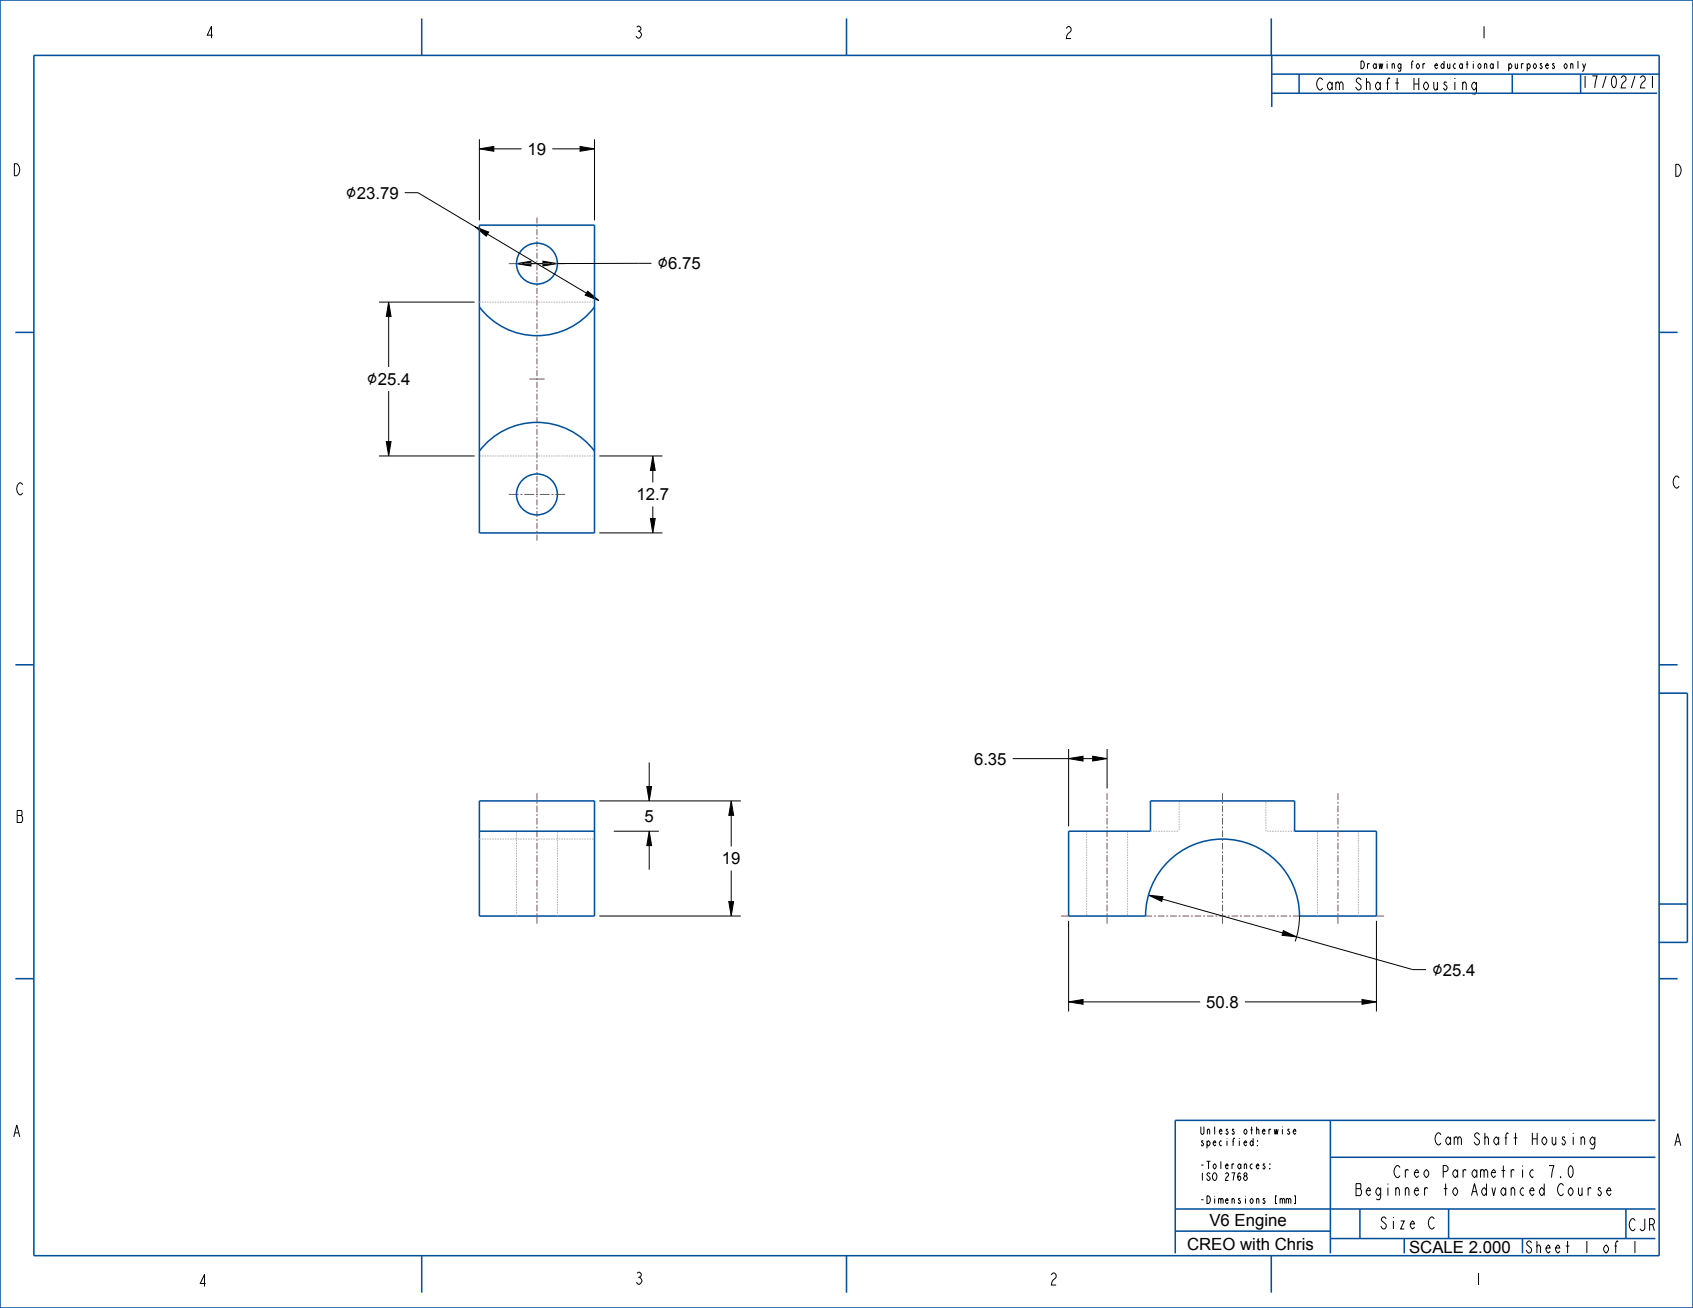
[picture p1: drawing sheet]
<svg xmlns="http://www.w3.org/2000/svg" width="559mm" height="432mm" viewBox="0 0 559 432" stroke-linecap="round" stroke-linejoin="round" font-family="sans-serif">
<g fill="#000">
<path d="M158.2 49.1l4.8-.8v1.6zM191.5 48.3l4.7 .8-4.7 .8zM156.8 74.8l4.5 1.8-.8 1.4zM128.3 99.7l.8 4.8h-1.6zM170.5 87l4.7-.8v1.6zM179.2 86.2l4.8 .8-4.8 .8zM194 96.1l3.7 3.1-4.5-1.7zM127.5 145.8h1.6l-.8 4.7zM215.5 150.5l.8 4.8h-1.6zM214.7 171.2h1.6l-.8 4.7zM352.7 250.4l4.8-.8v1.6zM360.7 249.6l4.7 .8-4.7 .8z"/>
<path d="M214.3 274.4l.8 4.8h-1.6zM213.5 259.6h1.6l-.8 4.8zM241.3 264.4l.8 4.8h-1.5zM379.1 295.5l4.8 .5-.5 1.6zM240.6 297.6h1.5l-.8 4.8zM423.6 307.2l4.4 2.1-4.8-.5zM352.7 330.7l4.8-.7v1.5zM449.6 330l4.7 .7-4.7 .8z"/>
</g>
<g fill="none" stroke="#000" stroke-width=".33">
<path d="M523.4 21l-.5 1.5M158.2 49.1l4.8-.8v1.6zM158.2 46v26.7M163 49.1h9.2M182.3 49.1h9.2M191.5 48.3l4.7 .8-4.7 .8zM196.2 46v26.7M133.6 63.6h4.4l18.8 11.2M156.8 74.8l4.5 1.8-.8 1.4zM160.9 77.3l32.7 19.5M125.1 99.7h31.5M128.3 99.7l.8 4.8h-1.6z"/>
<path d="M170.5 87l4.7-.8v1.6zM179.2 86.2l4.8 .8-4.8 .8zM179.2 87h-4M194 96.1l3.7 3.1-4.5-1.7zM215 86.9l-31 .1M128.3 104.5v16.7M128.3 129.1v16.7M125.1 150.5h31.5M127.5 145.8h1.6l-.8 4.7zM197.8 150.5h20.8M215.5 150.5l.8 4.8h-1.6zM215.5 155.3v4"/>
<path d="M197.8 175.9h20.8M214.7 171.2h1.6l-.8 4.7zM215.5 167.2v4M213.5 259.6h1.6l-.8 4.8zM214.3 251.7v7.9M334.3 250.4h18.4M352.7 250.4l4.8-.8v1.6zM352.7 247.3v25.5M357.5 250.4h3.2M360.7 249.6l4.7 .8-4.7 .8zM365.4 247.3v13M197.8 264.4h46.7"/>
<path d="M202.6 274.4h14.9M214.3 274.4l.8 4.8h-1.6zM214.3 279.2v7.9M241.3 264.4l.8 4.8h-1.5zM241.3 269.2v10.2M240.6 297.6h1.5l-.8 4.8zM241.3 287.4v10.2M379.1 295.5l4.8 .5-.5 1.6zM383.6 296.8l39.8 11.2M197.8 302.4h46.7M352.7 304v29.9M423.6 307.2l4.4 2.1-4.8-.5z"/>
<path d="M428 309.3l38.3 10.8h4.4M428.9 302.4a25.4 25.4 0 0 1-1.4 8.4M454.3 304v29.9M352.7 330.7l4.8-.7v1.5zM357.5 330.7h38.6M410.9 330.7h38.7M449.6 330l4.7 .7-4.7 .8z"/>
</g>
<g fill="none" stroke="#00509b" stroke-width=".51">
<path d="M0 0h558.8v431.8h-558.8zM11.2 18.3h536.4v396.2h-536.4zM139.2 6.1v12.2M279.4 6.1v12.2M419.6 6.1v12.2M419.8 18.2v17.1M419.8 30.8h127.2M419.8 24.5h128.1M428.8 24.5v6.3M499.1 24.5v6.3M158.2 74.3h38v101.6h-38zM5.1 109.7h6.1"/>
<path d="M158.2 101.3a23.8 23.8 0 0 0 38 0M547.6 109.7h6.1M158.2 148.9a23.8 23.8 0 0 1 38 0M5.1 219.5h6.1M547.6 219.5h6.1M547.5 228.8h9.4v82.3h-9.4M158.2 264.4h38v38h-38zM158.2 274.4h38M352.7 274.4h27v-10h47.6v10h27v28h-25.4a25.4 25.4 0 0 0-25.4-25.4 25.4 25.4 0 0 0-25.4 25.4h-25.4zM547.5 298.4h9.4M5.1 323.1h6.1M547.6 323.1h6.1"/>
<path d="M439.1 369.9v43.8M546.4 369.9h-158.5v43.8M387.9 399.1h158.5M439.1 382h107.3M448.9 399.1v9.8M478.1 399.1v9.8M536.7 399.1v9.8M139.2 414.5v12.2M279.4 414.5v12.2M387.9 406.4h51.2M419.6 414.5v12.2M439.1 408.9h107.3"/>
<path d="M463.5 408.9v4.8"/>
<circle cx="177.2" cy="87" r="6.8"/>
<circle cx="177.2" cy="163.2" r="6.8"/>
</g>
<g fill="none" stroke="#afafb4" stroke-width=".33">
<path d="M158.2 99.7h.5M159.1 99.7h.5M159.9 99.7h.5M160.8 99.7h.5M161.6 99.7h.5M162.5 99.7h.5M163.3 99.7h.5M164.1 99.7h.5M165 99.7h.5M165.8 99.7h.5M166.7 99.7h.5M167.5 99.7h.5"/>
<path d="M168.4 99.7h.5M169.2 99.7h.5M170.1 99.7h.5M170.9 99.7h.5M171.7 99.7h.5M172.6 99.7h.5M173.4 99.7h.5M174.3 99.7h.5M175.1 99.7h.5M176 99.7h.5M176.8 99.7h.5M177.7 99.7h.5"/>
<path d="M178.5 99.7h.5M179.3 99.7h.5M180.2 99.7h.5M181 99.7h.5M181.9 99.7h.5M182.7 99.7h.5M183.6 99.7h.5M184.4 99.7h.5M185.3 99.7h.5M186.1 99.7h.5M186.9 99.7h.5M187.8 99.7h.5"/>
<path d="M188.6 99.7h.5M189.5 99.7h.5M190.3 99.7h.5M191.2 99.7h.5M192 99.7h.5M192.9 99.7h.5M193.7 99.7h.5M194.5 99.7h.5M195.4 99.7h.5M158.2 150.5h.5M159.1 150.5h.5M159.9 150.5h.5"/>
<path d="M160.8 150.5h.5M161.6 150.5h.5M162.5 150.5h.5M163.3 150.5h.5M164.1 150.5h.5M165 150.5h.5M165.8 150.5h.5M166.7 150.5h.5M167.5 150.5h.5M168.4 150.5h.5M169.2 150.5h.5M170.1 150.5h.5"/>
<path d="M170.9 150.5h.5M171.7 150.5h.5M172.6 150.5h.5M173.4 150.5h.5M174.3 150.5h.5M175.1 150.5h.5M176 150.5h.5M176.8 150.5h.5M177.7 150.5h.5M178.5 150.5h.5M179.3 150.5h.5M180.2 150.5h.5"/>
<path d="M181 150.5h.5M181.9 150.5h.5M182.7 150.5h.5M183.6 150.5h.5M184.4 150.5h.5M185.3 150.5h.5M186.1 150.5h.5M186.9 150.5h.5M187.8 150.5h.5M188.6 150.5h.5M189.5 150.5h.5M190.3 150.5h.5"/>
<path d="M191.2 150.5h.5M192 150.5h.5M192.9 150.5h.5M193.7 150.5h.5M194.5 150.5h.5M195.4 150.5h.5M158.2 277h.5M159.1 277h.5M159.9 277h.5M160.8 277h.5M161.6 277h.5M162.5 277h.5"/>
<path d="M163.3 277h.5M164.1 277h.5M165 277h.5M165.8 277h.5M166.7 277h.5M167.5 277h.5M168.4 277h.5M169.2 277h.5M170.1 277h.5M170.5 274.7v.5M170.5 275.6v.5M170.5 276.4v.5"/>
<path d="M170.5 277.3v.5M170.5 278.1v.5M170.5 279v.5M170.5 279.8v.5M170.9 277h.5M171.7 277h.5M172.6 277h.5M173.4 277h.5M174.3 277h.5M175.1 277h.5M176 277h.5M176.8 277h.5"/>
<path d="M177.7 277h.5M178.5 277h.5M179.3 277h.5M180.2 277h.5M181 277h.5M181.9 277h.5M182.7 277h.5M183.6 277h.5M184 274.7v.5M184 275.6v.5M184 276.4v.5M184 277.3v.5"/>
<path d="M184 278.1v.5M184 279v.5M184 279.8v.5M184.4 277h.5M185.3 277h.5M186.1 277h.5M186.9 277h.5M187.8 277h.5M188.6 277h.5M189.5 277h.5M190.3 277h.5M191.2 277h.5"/>
<path d="M192 277h.5M192.9 277h.5M193.7 277h.5M194.5 277h.5M195.4 277h.5M358.7 274.4v.5M358.7 275.2v.6M358.7 276.1v.5M358.7 276.9v.6M358.7 277.8v.5M358.7 278.6v.6M358.7 279.5v.5"/>
<path d="M372.2 274.4v.5M372.2 275.2v.6M372.2 276.1v.5M372.2 276.9v.6M372.2 277.8v.5M372.2 278.6v.6M372.2 279.5v.5M379.7 274.4h.5M380.6 274.4h.5M381.4 274.4h.6M382.3 274.4h.5M383.2 274.4h.5"/>
<path d="M384 274.4h.5M384.9 274.4h.5M385.8 274.4h.5M386.6 274.4h.5M387.5 274.4h.5M388.3 274.4h.6M389.2 274.4h.1M389.2 264.4v.5M389.2 265.2v.5M389.2 266.1v.5M389.2 266.9v.5M389.2 267.7v.5"/>
<path d="M389.2 268.6v.5M389.2 269.4v.5M389.2 270.2v.5M389.2 271.1v.5M389.2 271.9v.5M389.2 272.7v.5M389.2 273.6v.5M417.8 274.4h.1M417.8 264.7v.5M417.8 265.6v.5M417.8 266.4v.5M417.8 267.2v.5"/>
<path d="M417.8 268.1v.5M417.8 268.9v.5M417.8 269.7v.5M417.8 270.6v.5M417.8 271.4v.5M417.8 272.2v.5M417.8 273.1v.5M417.8 273.9v.5M418.2 274.4h.5M419 274.4h.6M419.9 274.4h.5M420.8 274.4h.5"/>
<path d="M421.6 274.4h.5M422.5 274.4h.5M423.3 274.4h.6M424.2 274.4h.5M425.1 274.4h.5M425.9 274.4h.5M426.8 274.4h.5M434.9 274.7v.5M434.9 275.6v.5M434.9 276.4v.5M434.9 277.3v.5M434.9 278.1v.5"/>
<path d="M434.9 279v.5M434.9 279.8v.5M448.4 274.7v.5M448.4 275.6v.5M448.4 276.4v.5M448.4 277.3v.5M448.4 278.1v.5M448.4 279v.5M448.4 279.8v.5M170.5 280.7v.5M170.5 281.5v.5M170.5 282.4v.5"/>
<path d="M170.5 283.2v.5M170.5 284.1v.5M170.5 284.9v.5M170.5 285.8v.5M170.5 286.6v.5M170.5 287.5v.5M170.5 288.3v.5M170.5 289.2v.5M170.5 290v.5M170.5 290.9v.5M170.5 291.7v.5M170.5 292.6v.5"/>
<path d="M170.5 293.4v.5M170.5 294.3v.5M170.5 295.1v.5M170.5 296v.5M170.5 296.8v.5M170.5 297.6v.6M170.5 298.5v.5M170.5 299.3v.6M184 280.7v.5M184 281.5v.5M184 282.4v.5M184 283.2v.5"/>
<path d="M184 284.1v.5M184 284.9v.5M184 285.8v.5M184 286.6v.5M184 287.5v.5M184 288.3v.5M184 289.2v.5M184 290v.5M184 290.9v.5M184 291.7v.5M184 292.6v.5M184 293.4v.5"/>
<path d="M184 294.3v.5M184 295.1v.5M184 296v.5M184 296.8v.5M184 297.6v.6M184 298.5v.5M184 299.3v.6M358.7 280.3v.5M358.7 281.2v.5M358.7 282v.5M358.7 282.9v.5M358.7 283.7v.5"/>
<path d="M358.7 284.6v.5M358.7 285.4v.5M358.7 286.3v.5M358.7 287.1v.5M358.7 288v.5M358.7 288.8v.5M358.7 289.7v.5M358.7 290.5v.5M358.7 291.4v.5M358.7 292.2v.5M358.7 293.1v.5M358.7 293.9v.5"/>
<path d="M358.7 294.8v.5M358.7 295.6v.5M358.7 296.5v.5M358.7 297.3v.5M358.7 298.2v.5M358.7 299v.5M358.7 299.9v.5M372.2 280.3v.5M372.2 281.2v.5M372.2 282v.5M372.2 282.9v.5M372.2 283.7v.5"/>
<path d="M372.2 284.6v.5M372.2 285.4v.5M372.2 286.3v.5M372.2 287.1v.5M372.2 288v.5M372.2 288.8v.5M372.2 289.7v.5M372.2 290.5v.5M372.2 291.4v.5M372.2 292.2v.5M372.2 293.1v.5M372.2 293.9v.5"/>
<path d="M372.2 294.8v.5M372.2 295.6v.5M372.2 296.5v.5M372.2 297.3v.5M372.2 298.2v.5M372.2 299v.5M372.2 299.9v.5M434.9 280.7v.5M434.9 281.5v.5M434.9 282.4v.5M434.9 283.2v.5M434.9 284.1v.5"/>
<path d="M434.9 284.9v.5M434.9 285.8v.5M434.9 286.6v.5M434.9 287.5v.5M434.9 288.3v.5M434.9 289.2v.5M434.9 290v.5M434.9 290.9v.5M434.9 291.7v.5M434.9 292.6v.5M434.9 293.4v.5M434.9 294.3v.5"/>
<path d="M434.9 295.1v.5M434.9 296v.5M434.9 296.8v.5M434.9 297.6v.6M434.9 298.5v.5M434.9 299.3v.6M448.4 280.7v.5M448.4 281.5v.5M448.4 282.4v.5M448.4 283.2v.5M448.4 284.1v.5M448.4 284.9v.5"/>
<path d="M448.4 285.8v.5M448.4 286.6v.5M448.4 287.5v.5M448.4 288.3v.5M448.4 289.2v.5M448.4 290v.5M448.4 290.9v.5M448.4 291.7v.5M448.4 292.6v.5M448.4 293.4v.5M448.4 294.3v.5M448.4 295.1v.5"/>
<path d="M448.4 296v.5M448.4 296.8v.5M448.4 297.6v.6M448.4 298.5v.5M448.4 299.3v.6M170.5 300.2v.5M170.5 301v.6M170.5 301.9v.5M184 300.2v.5M184 301v.6M184 301.9v.5M358.7 300.7v.5"/>
<path d="M358.7 301.6v.5M372.2 300.7v.5M372.2 301.6v.5M434.9 300.2v.5M434.9 301v.6M434.9 301.9v.5M448.4 300.2v.5M448.4 301v.6M448.4 301.9v.5"/>
</g>
<g fill="none" stroke="#785055" stroke-width=".33">
<path d="M177.2 71.8v2M177.2 74.4v.6M177.2 75.7v2M177.2 78.3v.6M177.2 79.5v2M167.9 87h3.3M171.8 87h.6M173.1 87h3.2M176.9 87h.6M177.2 82.2v.6M177.2 83.4v2M177.2 86v.7"/>
<path d="M177.2 87.3v2M177.2 89.9v.6M177.2 91.2v2M177.2 93.8v.6M177.2 95.1v1.9M177.2 97.7v.6M177.2 98.9v2M178.2 87h3.2M182 87h.7M183.3 87h3.2M177.2 101.5v.7M177.2 102.8v2"/>
<path d="M177.2 105.4v.7M177.2 106.7v2M177.2 109.3v.6M177.2 110.6v2M177.2 113.2v.6M177.2 114.4v2M177.2 117.1v.6M177.2 118.3v2M174.7 125.1h5.1M177.2 120.9v.7M177.2 122.2v2M177.2 124.8v.6"/>
<path d="M177.2 126.1v2M177.2 128.7v.6M177.2 129.9v2M177.2 132.6v.6M177.2 133.8v2M177.2 136.4v.7M177.2 137.7v2M177.2 140.3v.7M177.2 141.6v2M177.2 144.2v.6M177.2 145.5v1.9M177.2 148.1v.6"/>
<path d="M177.2 149.3v2M177.2 152v.6M177.2 153.2v2M177.2 155.8v.7M177.2 157.1v2M177.2 159.7v.6M167.9 163.2h3.3M171.8 163.2h.6M173.1 163.2h3.2M176.9 163.2h.6M177.2 161v2M177.2 163.6v.6"/>
<path d="M177.2 164.8v2M177.2 167.5v.6M177.2 168.7v2M177.2 171.3v.7M177.2 172.6v2M177.2 175.2v.6M177.2 176.5v2M178.2 163.2h3.2M182 163.2h.7M183.3 163.2h3.2M177.2 261.9v2.2M177.2 264.7v.6"/>
<path d="M177.2 265.9v2.3M177.2 268.8v.6M177.2 270v2.2M177.2 272.9v.6M177.2 274.1v2.2M177.2 277v.6M177.2 278.2v2.2M365.4 261.9v2.2M365.4 264.7v.6M365.4 265.9v2.3M365.4 268.8v.6M365.4 270v2.2"/>
<path d="M365.4 272.9v.6M365.4 274.1v2.2M365.4 277v.6M365.4 278.2v2.2M403.5 261.9v2.2M403.5 264.7v.6M403.5 265.9v2.3M403.5 268.8v.6M403.5 270v2.2M403.5 272.9v.6M403.5 274.1v2.2M403.5 277v.6"/>
<path d="M403.5 278.2v2.2M441.6 261.9v2.2M441.6 264.7v.6M441.6 265.9v2.3M441.6 268.8v.6M441.6 270v2.2M441.6 272.9v.6M441.6 274.1v2.2M441.6 277v.6M441.6 278.2v2.2M177.2 281v.7M177.2 282.3v2.2"/>
<path d="M177.2 285.1v.7M177.2 286.4v2.2M177.2 289.2v.6M177.2 290.5v2.2M177.2 293.3v.6M177.2 294.6v2.2M177.2 297.4v.6M177.2 298.6v2.3M365.4 281v.7M365.4 282.3v2.2M365.4 285.1v.7M365.4 286.4v2.2"/>
<path d="M365.4 289.2v.6M365.4 290.5v2.2M365.4 293.3v.6M365.4 294.6v2.2M365.4 297.4v.6M365.4 298.6v2.3M403.5 281v.7M403.5 282.3v2.2M403.5 285.1v.7M403.5 286.4v2.2M403.5 289.2v.6M403.5 290.5v2.2"/>
<path d="M403.5 293.3v.6M403.5 294.6v2.2M403.5 297.4v.6M403.5 298.6v2.3M441.6 281v.7M441.6 282.3v2.2M441.6 285.1v.7M441.6 286.4v2.2M441.6 289.2v.6M441.6 290.5v2.2M441.6 293.3v.6M441.6 294.6v2.2"/>
<path d="M441.6 297.4v.6M441.6 298.6v2.3M177.2 301.5v.6M177.2 302.7v2.2M350.2 302.4h2.5M365.4 301.5v.6M365.4 302.7v2.2M378.1 302.4h2.2M380.9 302.4h.6M382.2 302.4h2.1M385 302.4h.6M386.2 302.4h2.2"/>
<path d="M389 302.4h.6M390.3 302.4h2.1M393.1 302.4h.6M394.3 302.4h2.2M397.1 302.4h.6M398.4 302.4h2.1M401.2 302.4h.6M402.4 302.4h2.2M403.5 301.5v.6M403.5 302.7v2.2M405.2 302.4h.7M406.5 302.4h2.2"/>
<path d="M409.3 302.4h.6M410.5 302.4h2.2M413.3 302.4h.7M414.6 302.4h2.2M417.4 302.4h.6M418.6 302.4h2.2M421.4 302.4h.7M422.7 302.4h2.2M425.5 302.4h.6M426.7 302.4h2.2M441.6 301.5v.6M441.6 302.7v2.2"/>
<path d="M454.3 302.4h2.6"/>
</g>
<g font-size="6">
<text x="114.2" y="65.6">⌀23.79</text>
<text x="217" y="88.9">⌀6.75</text>
<text x="121.1" y="127.1">⌀25.4</text>
<text x="472.7" y="322.1">⌀25.4</text>
</g>
<g font-size="5.5">
<text x="174.1" y="51.1">19</text>
<text x="210.1" y="165.2">12.7</text>
<text x="321.5" y="252.4">6.35</text>
<text x="212.7" y="271.4">5</text>
<text x="238.3" y="285.4">19</text>
<text x="398.1" y="332.7">50.8</text>
<text x="399.2" y="404.6">V6 Engine</text>
<text x="391.8" y="412.6">CREO with Chris</text>
<text x="465.1" y="413.5">SCALE 2.000</text>
</g>
<g font-size="5.2">
<text x="67.6" y="12.6">4</text>
<text x="209.2" y="12.6">3</text>
<text x="351.1" y="12.7">2</text>
<text x="488.2" y="12.6">1</text>
<text x="434.2" y="29.7">Cam Shaft Housing</text>
<text x="3.9" y="58">D</text>
<text x="552.3" y="58.2">D</text>
<text x="551.8" y="161.1">C</text>
<text x="5.1" y="163.4">C</text>
<text x="5.1" y="271.5">B</text>
<text x="3.9" y="375.3">A</text>
<text x="473.2" y="378">Cam Shaft Housing</text>
<text x="552.2" y="378.2">A</text>
<text x="460.4" y="388.8">Creo Parametric 7.0</text>
<text x="448.1" y="394.7">Beginner to Advanced Course</text>
<text x="455.2" y="405.7">Size C</text>
<text x="537.3" y="406.3">CJR</text>
<text x="65.3" y="424.7">4</text>
<text x="209.3" y="424">3</text>
<text x="346.2" y="424.2">2</text>
<text x="486.4" y="424.2">1</text>
</g>
<g font-size="5.2" fill="#00509b">
<text x="521.6" y="29">17/02/21</text>
<text x="503.1" y="413.7">Sheet 1 of 1</text>
</g>
<g font-size="3.3">
<text x="448.7" y="22.7">Drawing for educational purposes only</text>
<text x="395.8" y="374.5">Unless otherwise</text>
<text x="395.8" y="378.3">specified:</text>
<text x="395.8" y="385.9">-Tolerances:</text>
<text x="395.8" y="389.7">ISO 2768</text>
<text x="395.8" y="397.3">-Dimensions [mm]</text>
</g>
</svg>
